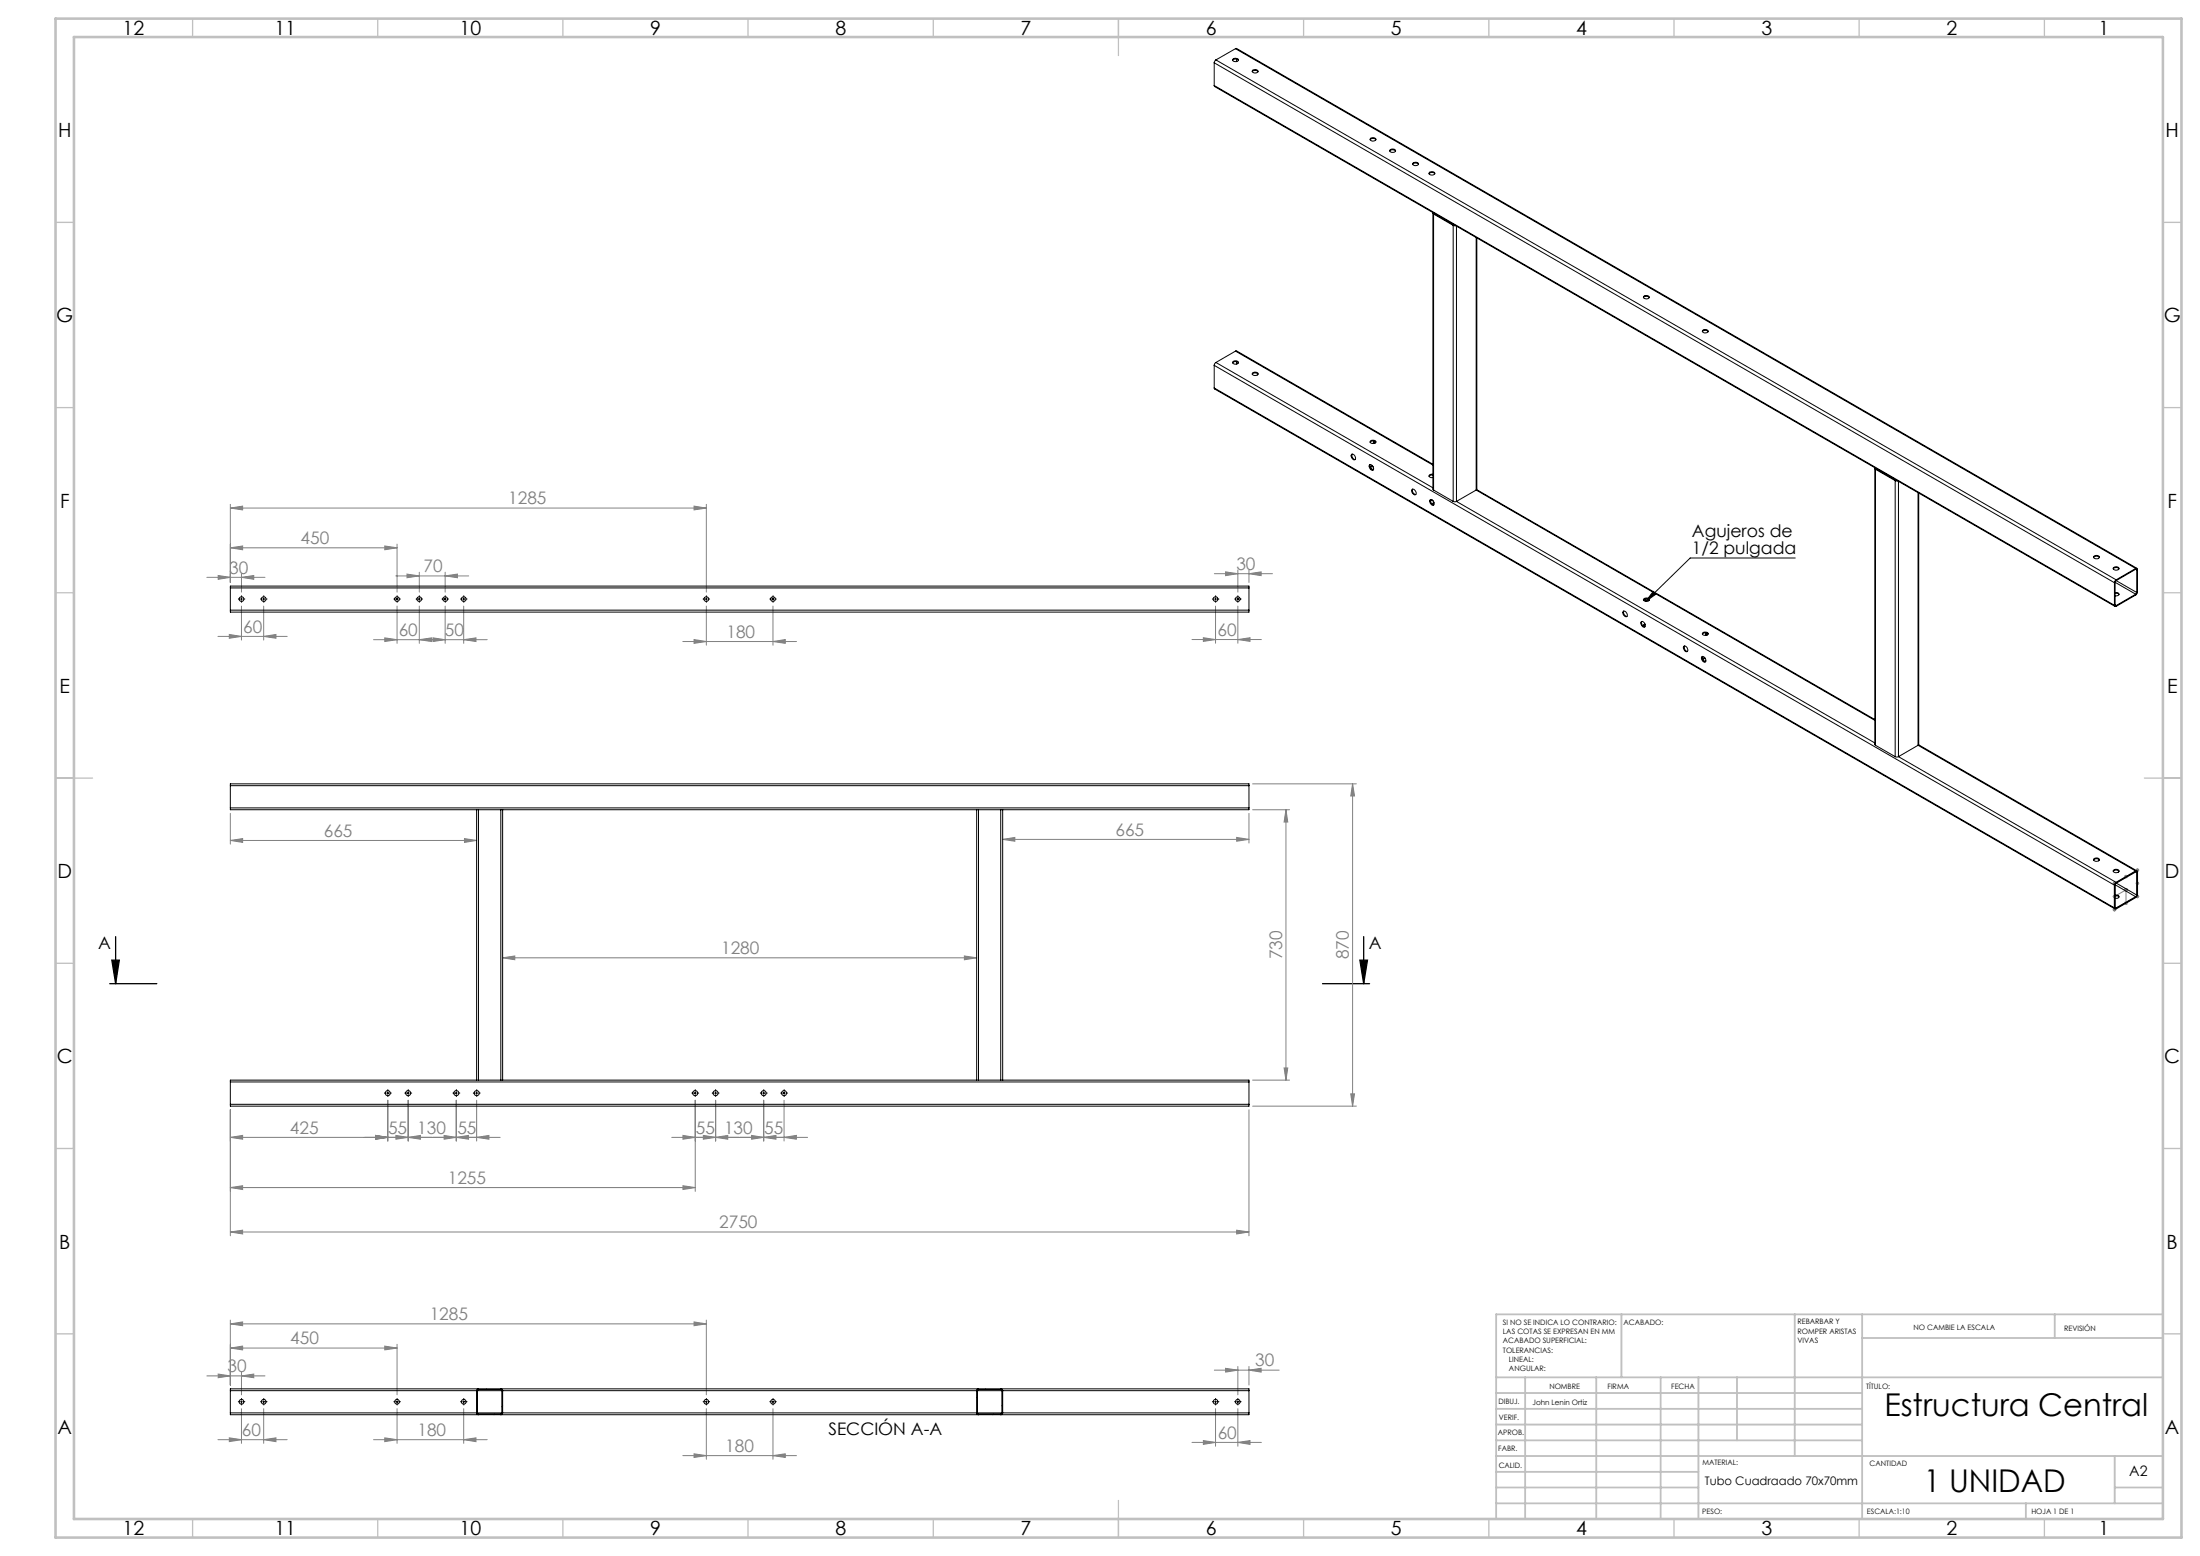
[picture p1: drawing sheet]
<svg xmlns="http://www.w3.org/2000/svg" width="594mm" height="420mm" viewBox="0 0 594 420" stroke-linecap="round" stroke-linejoin="round" font-family="sans-serif">
<path d="M30.2 259.2h2l-1 6.3zM31.2 252.8v12.7M367.2 259.2h2l-1 6.3zM368.2 252.8v12.7M29.6 265.5h12.7M357.1 265.5h12.7" fill="none" stroke="#000" stroke-width=".35"/>
<g fill="none" stroke="#808080" stroke-width=".27">
<path d="M62.2 137.1l3.3-.5v1zM62.2 136.1v21.1M62.2 137.1h128.5M187.4 136.6l3.3 .5-3.3 .5zM190.7 136.1v23.7M55.8 155.8h15.7M58.9 155.3l3.3 .5-3.3 .6zM62.2 147.9l3.3-.5v1zM62.2 147.9h45M65.2 155.8l3.3-.5v1.1zM65.2 154.9v4.9M103.9 147.4l3.3 .5-3.3 .5z"/>
<path d="M106.9 155.5h19.6M107.2 146.9v12.9M109.9 155l3.3 .5-3.3 .4zM113.2 154.5v5.3M120.2 155.5l3.3-.5v.9zM120.2 154.5v5.3M327.9 154.9h15.7M330.9 154.4l3.3 .5-3.3 .5zM334.2 153.9v5.9M337.2 154.9l3.3-.5v1zM337.2 153.9v3.3M58.8 171.8h18.7"/>
<path d="M61.9 171.3l3.3 .5-3.3 .5zM65.2 163.6v9.2M71.2 171.8l3.3-.5v1zM71.2 163.6v9.2M100.9 172.7h30.7M103.9 172.2l3.3 .5-3.3 .5zM107.2 163.6v10.1M113.2 172.7l3.3-.5v1zM113.2 163.6v10.1M116.9 172.2l3.3 .5-3.3 .5zM120.2 163.6v10.1M125.2 172.7l3.3-.5v1z"/>
<path d="M125.2 163.6v10.1M184.4 173.2h30.7M187.4 172.6l3.3 .6-3.3 .5zM190.7 163.6v10.5M208.7 173.2l3.3-.6v1.1zM208.7 163.6v10.5M321.8 172.6h18.8M324.9 172.1l3.3 .5-3.3 .5zM328.2 163.6v10M334.2 172.6l3.3-.5v1zM334.2 163.6v10M62.2 219.6v8.2"/>
<path d="M337.2 219.6v8M338.2 211.6h28M338.2 218.6h10M347.2 218.6l.5 3.3h-1zM347.2 218.6v73M365.2 211.6l.5 3.3h-1zM365.2 211.6v87M62.2 226.9l3.3-.5v1zM62.2 226.9h66.5M125.4 226.4l3.3 .5-3.3 .5zM270.7 226.6h66.5M270.7 226.6l3.3-.6v1.1z"/>
<path d="M333.9 226l3.3 .6-3.3 .5zM570.4 238.4h1M570.5 238.1l.8 .7M570.9 237.9v1M571.3 238.1l-.8 .7M573.5 236.6h1M573.7 236.3l.7 .7M573.7 239.8l.7 .7M574 236.1v1M574 239.7v1M574.4 236.3l-.7 .7M574.4 239.8l-.7 .7"/>
<path d="M576.6 238.4h1M576.6 234.9h1M576.8 238.1l.7 .7M576.8 234.5l.7 .7M577.1 234.3v1.1M577.1 237.9v1M577.5 238.1l-.7 .7M577.5 234.5l-.7 .7M135.7 258.5h128M135.7 258.5l3.3-.5v1.1zM260.4 258l3.3 .5-3.3 .6zM570.4 242h1"/>
<path d="M570.4 245.6h1M570.5 241.6l.8 .7M570.5 245.2l.8 .7M570.9 241.5v1M570.9 245.1v1M571.3 241.6l-.8 .7M571.3 245.2l-.8 .7M573.5 243.8h1M573.5 240.2h1M573.7 243.4l.7 .7M574 243.3v1M574.4 243.4l-.7 .7"/>
<path d="M576.6 242h1M576.8 241.6l.7 .7M577.1 241.5v1M577.5 241.6l-.7 .7M62.2 299.6v34M104.7 297v11M110.2 297v11M123.2 297v11M128.7 297v11M187.7 297v24.6M193.2 297v11M206.2 297v11"/>
<path d="M211.7 297v11M337.2 299.6v34M338.2 298.6h28M338.2 291.6h10M346.7 288.3h1l-.5 3.3zM364.7 295.3h1l-.5 3.3zM62.2 307l3.3-.5v1zM62.2 307h72.8M101.4 306.5l3.3 .5-3.3 .5zM106.9 306.5l3.3 .5-3.3 .5zM110.2 307l3.3-.5v1zM119.9 306.5l3.3 .5-3.3 .5z"/>
<path d="M123.2 307l3.3-.5v1zM128.7 307l3.3-.5v1zM181.4 307h36.7M184.4 306.5l3.3 .5-3.3 .5zM189.9 306.5l3.3 .5-3.3 .5zM193.2 307l3.3-.5v1zM202.9 306.5l3.3 .5-3.3 .5zM206.2 307l3.3-.5v1zM211.7 307l3.3-.5v1zM62.2 320.6l3.3-.5v1zM62.2 332.5l3.3-.4v1zM62.2 320.6h125.5"/>
<path d="M62.2 332.5h275M184.4 320.1l3.3 .5-3.3 .5zM333.9 332.1l3.3 .4-3.3 .6zM62.2 357.3l3.3-.5v1zM62.2 356.3v17.6M62.2 357.3h128.5M187.4 356.8l3.3 .5-3.3 .5zM190.7 356.3v20.2M55.8 371.4h15.7M58.9 370.9l3.3 .5-3.3 .5zM62.2 363.9l3.3-.6v1.1zM62.2 363.9h45"/>
<path d="M65.2 371.4l3.3-.5v1zM65.2 370.4v6.1M103.9 363.3l3.3 .6-3.3 .5zM107.2 362.8v13.7M327.9 369.8h17.5M330.9 369.3l3.3 .5-3.3 .6zM334.2 368.8v7.7M337.2 369.8l3.3-.5v1.1zM337.2 368.8v5.1M58.8 388.6h18.7M61.9 388.1l3.3 .5-3.3 .5zM65.2 380.2v9.4"/>
<path d="M71.2 388.6l3.3-.5v1zM71.2 380.2v9.4M100.9 388.6h30.7M103.9 388.1l3.3 .5-3.3 .5zM107.2 380.2v9.4M125.2 388.6l3.3-.5v1zM125.2 380.2v9.4M184.4 392.9h30.7M187.4 392.4l3.3 .5-3.3 .5zM190.7 380.2v13.7M208.7 392.9l3.3-.5v1zM208.7 380.2v13.7"/>
<path d="M321.8 389.3h18.8M324.9 388.8l3.3 .5-3.3 .6zM328.2 380.2v10.2M334.2 389.3l3.3-.5v1.1zM334.2 380.2v10.2"/>
</g>
<g fill="none" stroke="#000" stroke-width=".27">
<path d="M446.4 159.6l.7 .8-2.7 1.9zM484.7 150.6h-28.3l-12 11.7M64.9 161.7h.5M65.2 161.4v.5M70.9 161.7h.5M71.2 161.4v.5M107 161.7h.5M107.2 161.4v.5M113 161.7h.5M113.2 161.4v.5M119.9 161.7h.5M120.2 161.4v.5"/>
<path d="M125 161.7h.4M125.2 161.4v.5M190.5 161.7h.5M190.7 161.4v.5M208.5 161.7h.5M208.7 161.4v.5M327.9 161.7h.6M328.2 161.4v.5M333.9 161.7h.6M334.2 161.4v.5M104.5 295h.5M104.7 294.8v.5"/>
<path d="M110 295h.5M110.2 294.8v.5M122.9 295h.5M123.2 294.8v.5M128.4 295h.5M128.7 294.8v.5M187.5 295h.5M187.7 294.8v.5M193 295h.5M193.2 294.8v.5M206 295h.4M206.2 294.8v.5"/>
<path d="M211.5 295h.4M211.7 294.8v.5M64.9 378.4h.5M65.2 378.1v.5M70.9 378.4h.5M71.2 378.1v.5M107 378.4h.5M107.2 378.1v.5M125 378.4h.4M125.2 378.1v.5M190.5 378.4h.5M190.7 378.1v.5"/>
<path d="M208.5 378.4h.5M208.7 378.1v.5M327.9 378.4h.6M328.2 378.1v.5M333.9 378.4h.6M334.2 378.1v.5"/>
</g>
<path d="M571.3 238.2l5.4-3.1h.3v6.7l-.2 .4-5.7 3.2-.2-.3v-6.2zM571.3 238.4l5.4-3.1 .2 .1-.1 6.5-5.6 3.2-.1-6.3z" fill="none" stroke="#808080" stroke-width=".35"/>
<g fill="none" stroke="#000" stroke-width=".27" stroke-dasharray="15.2 1.3 1.3 1.3">
<path d="M64.7 161.7h-.4M65.2 161.2v-.4M65.2 162.2v.4M65.7 161.7h.4M70.7 161.7h-.4M71.2 161.2v-.4M71.2 162.2v.4M71.7 161.7h.4M106.7 161.7h-.4M107.2 161.2v-.4M107.2 162.2v.4M107.7 161.7h.4"/>
<path d="M112.7 161.7h-.4M113.2 161.2v-.4M113.2 162.2v.4M113.7 161.7h.4M119.7 161.7h-.4M120.2 161.2v-.4M120.2 162.2v.4M120.7 161.7h.4M124.7 161.7h-.4M125.2 161.2v-.4M125.2 162.2v.4M125.7 161.7h.4"/>
<path d="M190.2 161.7h-.4M190.7 161.2v-.4M190.7 162.2v.4M191.2 161.7h.4M208.2 161.7h-.4M208.7 161.2v-.4M208.7 162.2v.4M209.2 161.7h.4M327.7 161.7h-.4M328.2 161.2v-.4M328.2 162.2v.4M328.7 161.7h.4"/>
<path d="M333.7 161.7h-.4M334.2 161.2v-.4M334.2 162.2v.4M334.7 161.7h.4M104.2 295h-.4M104.7 294.5v-.4M104.7 295.5v.5M105.2 295h.5M109.7 295h-.4M110.2 294.5v-.4M110.2 295.5v.5M110.7 295h.5"/>
<path d="M122.7 295h-.4M123.2 294.5v-.4M123.2 295.5v.5M123.7 295h.5M128.2 295h-.4M128.7 294.5v-.4M128.7 295.5v.5M129.2 295h.5M187.2 295h-.4M187.7 294.5v-.4M187.7 295.5v.5M188.2 295h.5"/>
<path d="M192.7 295h-.4M193.2 294.5v-.4M193.2 295.5v.5M193.7 295h.5M205.7 295h-.4M206.2 294.5v-.4M206.2 295.5v.5M206.7 295h.5M211.2 295h-.4M211.7 294.5v-.4M211.7 295.5v.5M212.2 295h.5"/>
<path d="M64.7 378.4h-.4M65.2 377.9v-.4M65.2 378.9v.3M65.7 378.4h.4M70.7 378.4h-.4M71.2 377.9v-.4M71.2 378.9v.3M71.7 378.4h.4M106.7 378.4h-.4M107.2 377.9v-.4M107.2 378.9v.3M107.7 378.4h.4"/>
<path d="M124.7 378.4h-.4M125.2 377.9v-.4M125.2 378.9v.3M125.7 378.4h.4M190.2 378.4h-.4M190.7 377.9v-.4M190.7 378.9v.3M191.2 378.4h.4M208.2 378.4h-.4M208.7 377.9v-.4M208.7 378.9v.3M209.2 378.4h.4"/>
<path d="M327.7 378.4h-.4M328.2 377.9v-.4M328.2 378.9v.3M328.7 378.4h.4M333.7 378.4h-.4M334.2 377.9v-.4M334.2 378.9v.3M334.7 378.4h.4"/>
</g>
<g fill="none" stroke="#c0c0c0" stroke-width=".35">
<path d="M52 5v5M102 5v5M152 5v5M202 5v5M252 5v5M302 5v10M352 5v5M402 5v5M452 5v5M502 5v5M552 5v5M15 60h5"/>
<path d="M584 60h5M15 110h5M584 110h5M15 160h5M584 160h5M15 210h10M579 210h10M15 260h5M584 260h5M15 310h5M584 310h5M15 360h5"/>
<path d="M584 360h5M52 410v5M102 410v5M152 410v5M202 410v5M252 410v5M302 405v10M352 410v5M402 410v5M452 410v5M502 410v5M552 410v5"/>
</g>
<g fill="none" stroke="#c0c0c0" stroke-width=".5">
<path d="M437.8 354.8v17M484.6 354.8v38.2M502.8 354.8v55.2M554.8 354.8v6.4M584 354.8h-180v55.2M404 371.8h180M404 376h98.8M411.8 371.8v38.2M431 371.8v38.2M448.4 371.8v38.2M458.6 371.8v38.2M469 371.8v17"/>
<path d="M502.8 361.2h81.2M404 388.8h98.8M404 384.5h98.8M404 380.3h98.8M404 397.3h54.6M404 393h180M571 393v12.8M404 405.8h180M404 401.5h54.6M547 405.8v4.2M571 401.5h13"/>
</g>
<path d="M15 5h574v410h-574zM20 10h564v400h-564z" fill="none" stroke="#c0c0c0" stroke-width=".7"/>
<path d="M574 240.2v3.4M574 240.2l-2.9 1.7" fill="none" stroke="#808080" stroke-width=".27" stroke-dasharray="15.2 1.3 1.3 1.3"/>
<path d="M367.2 259.2h2l-1 6.3zM30.2 259.2h2l-1 6.3z" fill="#000"/>
<g fill="#808080">
<path d="M337.2 154.9l3.3-.5v1zM330.9 154.4l3.3 .5-3.3 .5zM334.2 172.6l3.3-.5v1zM324.9 172.1l3.3 .5-3.3 .5zM337.2 369.8l3.3-.5v1.1zM330.9 369.3l3.3 .5-3.3 .6zM334.2 389.3l3.3-.5v1.1zM324.9 388.8l3.3 .5-3.3 .6z"/>
<path d="M62.2 307l3.3-.5v1zM101.4 306.5l3.3 .5-3.3 .5zM101.4 306.5l3.3 .5-3.3 .5zM110.2 307l3.3-.5v1zM106.9 306.5l3.3 .5-3.3 .5zM123.2 307l3.3-.5v1zM119.9 306.5l3.3 .5-3.3 .5zM128.7 307l3.3-.5v1zM62.2 320.6l3.3-.5v1zM184.4 320.1l3.3 .5-3.3 .5zM184.4 306.5l3.3 .5-3.3 .5zM193.2 307l3.3-.5v1zM189.9 306.5l3.3 .5-3.3 .5zM206.2 307l3.3-.5v1zM202.9 306.5l3.3 .5-3.3 .5zM211.7 307l3.3-.5v1zM58.9 155.3l3.3 .5-3.3 .6zM65.2 155.8l3.3-.5v1.1zM61.9 171.3l3.3 .5-3.3 .5zM71.2 171.8l3.3-.5v1zM62.2 147.9l3.3-.5v1zM103.9 147.4l3.3 .5-3.3 .5zM103.9 172.2l3.3 .5-3.3 .5zM113.2 172.7l3.3-.5v1zM116.9 172.2l3.3 .5-3.3 .5zM125.2 172.7l3.3-.5v1zM109.9 155l3.3 .5-3.3 .4zM120.2 155.5l3.3-.5v.9zM62.2 137.1l3.3-.5v1zM187.4 136.6l3.3 .5-3.3 .5zM187.4 172.6l3.3 .6-3.3 .5zM208.7 173.2l3.3-.6v1.1zM58.9 370.9l3.3 .5-3.3 .5zM65.2 371.4l3.3-.5v1zM61.9 388.1l3.3 .5-3.3 .5zM71.2 388.6l3.3-.5v1zM62.2 363.9l3.3-.6v1.1zM103.9 363.3l3.3 .6-3.3 .5zM103.9 388.1l3.3 .5-3.3 .5zM125.2 388.6l3.3-.5v1zM187.4 392.4l3.3 .5-3.3 .5zM208.7 392.9l3.3-.5v1zM62.2 357.3l3.3-.5v1zM187.4 356.8l3.3 .5-3.3 .5z"/>
<path d="M62.2 332.5l3.3-.4v1zM333.9 332.1l3.3 .4-3.3 .6z"/>
<path d="M270.7 226.6l3.3-.6v1.1zM333.9 226l3.3 .6-3.3 .5zM135.7 258.5l3.3-.5v1.1zM260.4 258l3.3 .5-3.3 .6z"/>
<path d="M125.4 226.4l3.3 .5-3.3 .5zM62.2 226.9l3.3-.5v1z"/>
<path d="M364.7 295.3h1l-.5 3.3zM365.2 211.6l.5 3.3h-1z"/>
<path d="M346.7 288.3h1l-.5 3.3zM347.2 218.6l.5 3.3h-1z"/>
</g>
<path d="M446.4 159.6l.7 .8-2.7 1.9z" fill="#000"/>
<g fill="none" stroke="#000" stroke-width=".27">
<path d="M327.8 17l243.1 140.3M327.8 17v6.1M328.3 16.2l-.5 .8M328.3 16.2l243.1 140.3M332.8 16.3l.2-.2a1.05 1.05 0 0 1 1.4 .2M332.9 16a.87 .87 0 0 1 1.5 .3 .87 .87 0 0 1-1.6-.2zM333.6 13.1h.3l243.1 140.3M333.6 13.1l-5.3 3.1M333.6 13.1l243.1 140.3M333.9 16v.6M338.1 19.3l.2-.2a1.05 1.05 0 0 1 1.4 .2M338.2 19l.1-.1a.73 .73 0 0 1 .9-.2 .73 .73 0 0 1 .4 .8l-.3 .1a.75 .75 0 0 1-1.2-.5z"/>
<path d="M327.8 23.1l.1 .2 243.1 140.4M327.8 23.1l243.1 140.3M369.9 37.7h.1a1.03 1.03 0 0 1 1.5 0M370 37.4l.1-.1a.73 .73 0 0 1 .9-.2 .73 .73 0 0 1 .4 .8h-.1a.71 .71 0 0 1-.9 .2 .71 .71 0 0 1-.4-.7zM375.2 40.8a.97 .97 0 0 1 1.6 0M375.3 40.4l.3-.1a.65 .65 0 0 1 .8-.1 .65 .65 0 0 1 .3 .7 .75 .75 0 0 1-.9 .3 .75 .75 0 0 1-.5-.8zM381.4 44.4l.1-.1a1.03 1.03 0 0 1 1.5 .1M381.5 44l.1-.1a.84 .84 0 0 1 1.4 .5l-.2 .2a.7 .7 0 0 1-.9 .2 .7 .7 0 0 1-.4-.8zM385.8 46.9l.2-.2a1.05 1.05 0 0 1 1.4 .2M385.9 46.7v-.1a.75 .75 0 0 1 .9-.3 .75 .75 0 0 1 .5 .7l-.3 .2a.73 .73 0 0 1-1.1-.5zM386.9 57.5v74.6l.2 .2M386.9 57.4l.2 .4"/>
<path d="M387.1 57.8l5.3 3M387.1 57.8v74.5M387.1 57.5l.1 .2M387.2 57.7l5.3 3M387.2 57.6v.1M392.4 60.8l.6 .1M392.4 60.8v74.5M392.5 60.7l.3 .1M392.5 60.6v.1M393.2 61v74.3M398.6 64.1v68.2M398.7 64.2v67.8l-.1 .3"/>
<path d="M443.8 80l.3-.1a.66 .66 0 0 1 .8-.1 .66 .66 0 0 1 .3 .7 .85 .85 0 0 1-1.4-.4zM327.8 98.6v6.1M327.8 98.6l243.1 140.3M328.3 97.8l-.5 .8M328.3 97.8l58.6 33.9M332.8 97.9a1.03 1.03 0 0 1 1.6 0M332.9 97.6l.1-.1a.84 .84 0 0 1 1.4 .5l-.2 .2a.7 .7 0 0 1-.9 .2 .7 .7 0 0 1-.4-.8zM333.6 94.8l.3-.1 53 30.6M333.6 94.8l-5.3 3M333.6 94.8l53.3 30.7M333.9 97.6v.7M443.8 80.3a.93 .93 0 0 1 1.5 0"/>
<path d="M459.7 89.5a1.03 1.03 0 0 1 1.5 0M459.7 89.2l.2-.1a.71 .71 0 0 1 .8-.2 .71 .71 0 0 1 .4 .8h-.1a.71 .71 0 0 1-.8 .2 .71 .71 0 0 1-.5-.7zM327.8 104.7l.1 .3 243.1 140.3M327.8 104.7l243.1 140.4M338.1 101a1.03 1.03 0 0 1 1.6 0M338.2 100.7l.3-.2a.75 .75 0 0 1 1.2 .6l-.3 .1a.71 .71 0 0 1-.8 .2 .71 .71 0 0 1-.4-.7zM369.9 119.4l.1-.1a1.01 1.01 0 0 1 1.5 .1M370 119l.5-.2a.59 .59 0 0 1 .7 0 .59 .59 0 0 1 .2 .7l-.5 .2a.6 .6 0 0 1-.6 0 .6 .6 0 0 1-.3-.7zM371.1 119.1l-.1 .6M371.2 119.1l-.4 .2v.4M364.9 122.6a.9 .9 0 0 1 .9 .5 .9 .9 0 0 1-.1 1 1.06 1.06 0 0 1-.8-1.5zM365.1 122.6a1.08 1.08 0 0 0 .8 1.4"/>
<path d="M369.8 125.4a.9 .9 0 0 1 .9 .5 .9 .9 0 0 1-.1 1l-.4-.1a1.13 1.13 0 0 1-.4-1.4zM370 125.4a1.08 1.08 0 0 0 .8 1.4M370.2 126.6l.7 .1M370.6 125.7l-.7 .4M370.7 126l-.7 .2M381.2 132.2a.85 .85 0 0 1 1 .3 .85 .85 0 0 1-.1 1.1l-.3-.1a1.14 1.14 0 0 1-.6-1.3zM381.4 132v.1a1.1 1.1 0 0 0 .9 1.4M386.2 134.9a.9 .9 0 0 1 .8 .5 .9 .9 0 0 1-.1 1 1.06 1.06 0 0 1-.7-1.5zM386.3 134.8l-.1 .2a1.11 1.11 0 0 0 .9 1.3M386.7 135h-.5M386.9 128h-.1a.52 .52 0 0 0-.8 .1 .52 .52 0 0 0 .1 .7l.8 .1M386.9 128.2l-.9 .1-.2 .3"/>
<path d="M386.9 135.2h-.7M387.1 132.3l5.3 3M387.2 135.7l-.8 .1M392.4 135.3h.8M393.2 135.3l113 65.2M398.6 132.3l-5.4 3M398.6 132.3l107.6 62.1M398.7 132.2l107.5 62M506.2 126.4v74.6l.2 .2M506.2 126.3l.2 .4M506.4 126.7l5.3 3M506.4 126.7v74.5"/>
<path d="M506.4 126.4l.2 .1M511.7 129.7l.6 .1M511.7 129.7v74.5M511.9 129.5l.2 .2M512.6 129.9v74.3M517.9 133v68.2M518.1 133.1v67.9l-.2 .2M62.2 158.7v-.5h275v.5M62.2 158.7v6M62.2 158.7h275M337.2 158.7v6M565.3 150.5l.2-.2a.99 .99 0 0 1 1.3 .2"/>
<path d="M565.4 150.2a.85 .85 0 0 1 1.4 .3 .87 .87 0 0 1-1.5-.2zM570.6 153.5l.2-.2a1.05 1.05 0 0 1 1.3 .2M570.7 153.2l.1-.1a.7 .7 0 0 1 .8-.2 .7 .7 0 0 1 .4 .8l-.3 .1a.65 .65 0 0 1-.7 .1 .65 .65 0 0 1-.3-.7zM570.9 157.3v6.1M571.1 160a.55 .55 0 0 1 .8-.1 .55 .55 0 0 1 0 .8l-.8 .1M571.1 157.2v6.1M571.1 157.2l5.6 3.2M571.4 156.5l-.5 .8M571.4 156.7l-.3 .5M571.4 156.7l5.5 3.2M576.7 153.4h.3l.1 .3-.1 6.4-.3 .5-5.3 3.1-.4-.1-.1-.2M576.7 153.7l.2 .1"/>
<path d="M576.7 153.4l-5.3 3.1M576.7 153.7l-5.3 3M576.9 159.9l-.2 .5M576.9 153.8v6.1M62.2 164.7v.5h275v-.5M62.2 164.7h275M438.3 165a.92 .92 0 0 1 .9 .5 .92 .92 0 0 1-.1 1h-.1a1.06 1.06 0 0 1-.7-1.5zM438.4 164.9v.1a1.1 1.1 0 0 0 .9 1.4M443.2 167.8a.9 .9 0 0 1 .9 .5 .9 .9 0 0 1-.2 1 1.06 1.06 0 0 1-.7-1.5zM443.3 167.7l-.1 .2a1.11 1.11 0 0 0 .9 1.3M443.8 161.7a.82 .82 0 0 1 .9-.3 .82 .82 0 0 1 .6 .6 .86 .86 0 0 1-.9 .3 .86 .86 0 0 1-.6-.6zM443.8 162l.2-.2a.99 .99 0 0 1 1.3 .2"/>
<path d="M444.1 168.4a.37 .37 0 0 0-.4 .4 .37 .37 0 0 0 .3 .4M444.2 161.7l.1 .6M444.2 168.6l-.4 .3M444.4 161.6l.1 .7M445 161.7l.2 .3M454.7 174.4a.9 .9 0 0 1 .9 .5 .9 .9 0 0 1-.2 1 1.06 1.06 0 0 1-.7-1.5zM454.8 174.4a1.06 1.06 0 0 0 .8 1.4M459.5 177.3a.83 .83 0 0 1 .9 .4 .83 .83 0 0 1-.1 1l-.4-.1a1.21 1.21 0 0 1-.4-1.3zM459.7 177.2a1.08 1.08 0 0 0 .8 1.4M459.7 171.2v-.2a1.09 1.09 0 0 1 1.5 .2M459.7 170.8l.5-.2a.55 .55 0 0 1 .7 .1 .55 .55 0 0 1 .1 .7l-.3 .1a.59 .59 0 0 1-.7 0 .59 .59 0 0 1-.3-.7zM459.9 178.3l.7 .2"/>
<path d="M460.3 177.5l-.7 .4M460.4 177.7l-.7 .3M460.8 170.9l-.1 .6M460.9 170.9l-.3 .2v.4M571.1 163.3l.3 .2M571.1 160.1l.8 .1 .2 .3M576.7 160.4l-5.3 3.1M62.2 218.1v.5h66.5M62.2 212.1v-.5h275v.5M62.2 218.1h275M62.2 212.1v6M62.2 212.1h275"/>
<path d="M128.7 218.6h.5M128.7 218.6v73M129.2 218.6v73M129.2 218.6h6M135.2 218.6h.5M135.2 218.6v73M135.7 218.6v73M135.7 218.6h128M263.7 218.6h.5M263.7 218.6v73M264.2 218.6h6M264.2 218.6v73"/>
<path d="M270.2 218.6h.5M270.2 218.6v73M270.7 218.6v73M337.2 218.1v.5h-66.5M337.2 212.1v6M506.4 201.2l5.3 3M511.7 204.2h.9M512.6 204.2l58.8 34M517.9 201.2l-5.3 3M517.9 201.2l58.8 33.9M518 201l59 34.1M565.3 232.1a1.03 1.03 0 0 1 1.5 0"/>
<path d="M565.4 231.8l.1-.1a.71 .71 0 0 1 .8-.1 .71 .71 0 0 1 .4 .7l-.1 .1a.71 .71 0 0 1-.8 .1 .71 .71 0 0 1-.4-.7zM570.6 235a.86 .86 0 0 1 .8-.4 .86 .86 0 0 1 .7 .6l-.2 .2a.84 .84 0 0 1-1.3-.4zM570.6 235.2a1.03 1.03 0 0 1 1.5 0M570.9 238.9v6.2M571.1 238.8v6.2M571.1 238.8l5.6 3.3M571.4 238.2l-.5 .7M571.4 238.4l-.3 .4M571.4 238.4l5.5 3.2M576.7 235.1h.3l.1 .3-.1 6.4-.2 .4-5.4 3.1h-.4l-.1-.2M576.7 235.3l.2 .2M576.7 235.1l-5.3 3.1"/>
<path d="M576.7 235.3l-5.3 3.1M576.9 235.5v6.1M571.1 245l.3 .1M571.1 241.6a.59 .59 0 0 1 .7 0 .59 .59 0 0 1 .2 .7l-.9 .2M571.1 241.8h.6l.4 .3M576.7 242.1l-5.3 3M576.9 241.6l-.2 .5M62.2 298.1v.5h275v-.5M62.2 292v6.1M62.2 298.1h275M62.2 292h275M128.7 291.6h.5"/>
<path d="M128.7 291.6h-66.5v.4M129.2 291.6h6M135.2 291.6h.5M135.7 291.6h128M263.7 291.6h.5M264.2 291.6h6M270.2 291.6h.5M270.7 291.6h66.5v.4M337.2 292v6.1M62.2 375.4v-.5h275v.5M62.2 375.4v6M62.2 375.4h66.5"/>
<path d="M128.7 375.4v6M128.9 377.3l-.2 .2M128.9 375.4l.3-.3h6l.3 .3M128.9 375.4v6M128.9 375.4h6.6M129.2 374.9l-.4 .1-.1 .4M131.4 374.9l-.2 .2M135.2 374.9l.4 .1 .1 .4M135.5 375.4v6M135.6 375.1l-.1 .1M135.7 379.5l-.2 .2M135.7 375.4v6"/>
<path d="M135.7 375.4h128M263.7 375.4v6M263.9 377l-.2 .2M263.9 375.4l.3-.3h6l.3 .3M263.9 375.4v6M263.9 375.4h6.6M264.2 374.9h-.3l-.2 .5M266.1 374.9l-.2 .2M270.2 374.9h.3l.2 .5M270.5 374.9l-.2 .2M270.5 375.4v6M270.7 379.2l-.2 .2"/>
<path d="M270.7 375.4v6M270.7 375.4h66.5M337.2 375.4v6M62.2 381.4v.5h275v-.5M62.2 381.4h66.5M128.7 381.4l.1 .3 .4 .2M128.9 381.4l.3 .3h6l.3-.3M128.9 381.4h6.6M129.1 381.7l-.2 .1M133.5 381.7l-.2 .2M135.7 381.4l-.1 .3-.4 .2M135.7 381.4h128"/>
<path d="M263.7 381.4l.2 .4 .3 .1M263.9 381.4l.3 .3h6l.3-.3M263.9 381.4h6.6M263.9 381.5l-.1 .2M268.3 381.7l-.3 .2M270.7 381.4l-.2 .4-.3 .1M270.7 381.4h66.5"/>
<circle cx="65.2" cy="161.7" r=".64"/>
<circle cx="71.2" cy="161.7" r=".64"/>
<circle cx="107.2" cy="161.7" r=".63"/>
<circle cx="113.2" cy="161.7" r=".63"/>
<circle cx="120.2" cy="161.7" r=".64"/>
<circle cx="125.2" cy="161.7" r=".63"/>
<circle cx="190.7" cy="161.7" r=".63"/>
<circle cx="208.7" cy="161.7" r=".63"/>
<circle cx="328.2" cy="161.7" r=".63"/>
<circle cx="334.2" cy="161.7" r=".64"/>
<circle cx="104.7" cy="295.1" r=".68"/>
<circle cx="110.2" cy="295.1" r=".68"/>
<circle cx="123.2" cy="295.1" r=".68"/>
<circle cx="128.7" cy="295.1" r=".68"/>
<circle cx="187.7" cy="295.1" r=".68"/>
<circle cx="193.2" cy="295.1" r=".68"/>
<circle cx="206.2" cy="295.1" r=".68"/>
<circle cx="211.7" cy="295.1" r=".68"/>
<circle cx="65.2" cy="378.4" r=".64"/>
<circle cx="71.2" cy="378.4" r=".64"/>
<circle cx="107.2" cy="378.4" r=".64"/>
<circle cx="125.2" cy="378.4" r=".64"/>
<circle cx="190.7" cy="378.4" r=".64"/>
<circle cx="208.7" cy="378.4" r=".64"/>
<circle cx="328.2" cy="378.4" r=".64"/>
<circle cx="334.2" cy="378.4" r=".65"/>
</g>
<g font-size="8.5">
<text x="508.8" y="382.3">Estructura Central</text>
<text x="519.4" y="402.7">1 UNIDAD</text>
</g>
<g font-size="5.3">
<text x="33.1" y="9.4">12</text>
<text x="74.1" y="9.4">11</text>
<text x="124.1" y="9.4">10</text>
<text x="175.6" y="9.4">9</text>
<text x="225.6" y="9.4">8</text>
<text x="275.6" y="9.4">7</text>
<text x="325.6" y="9.4">6</text>
<text x="375.6" y="9.4">5</text>
<text x="425.6" y="9.4">4</text>
<text x="475.6" y="9.4">3</text>
<text x="525.6" y="9.4">2</text>
<text x="566.6" y="9.4">1</text>
<text x="15.7" y="37">H</text>
<text x="584.7" y="37">H</text>
<text x="15.2" y="87">G</text>
<text x="584.2" y="87">G</text>
<text x="16.2" y="137">F</text>
<text x="585.2" y="137">F</text>
<text x="16.1" y="187">E</text>
<text x="585.1" y="187">E</text>
<text x="15.5" y="237">D</text>
<text x="584.5" y="237">D</text>
<text x="15.4" y="287">C</text>
<text x="584.4" y="287">C</text>
<text x="16" y="337.1">B</text>
<text x="585" y="337.1">B</text>
<text x="15.5" y="387">A</text>
<text x="584.5" y="387">A</text>
<text x="33.1" y="414.4">12</text>
<text x="74.1" y="414.4">11</text>
<text x="124.1" y="414.4">10</text>
<text x="175.6" y="414.4">9</text>
<text x="225.6" y="414.4">8</text>
<text x="275.6" y="414.4">7</text>
<text x="325.6" y="414.4">6</text>
<text x="375.6" y="414.4">5</text>
<text x="425.6" y="414.4">4</text>
<text x="475.6" y="414.4">3</text>
<text x="525.6" y="414.4">2</text>
<text x="566.6" y="414.4">1</text>
</g>
<g font-size="4.7" fill="#808080">
<text x="137.2" y="136.1">1285</text>
<text x="81.2" y="146.8">450</text>
<text x="61.9" y="154.8">30</text>
<text x="114.3" y="154.4">70</text>
<text x="333.8" y="153.8">30</text>
<text x="65.7" y="170.7">60</text>
<text x="107.7" y="171.6">60</text>
<text x="120.1" y="171.6">50</text>
<text x="196.1" y="172.1">180</text>
<text x="328.8" y="171.6">60</text>
<text x="87.4" y="225.8">665</text>
<text x="301.2" y="225.5">665</text>
<text x="194.7" y="257.5">1280</text>
<text x="346.2" y="258.9" transform="rotate(-90 346.2 258.9)">730</text>
<text x="364.2" y="258.9" transform="rotate(-90 364.2 258.9)">870</text>
<text x="78.3" y="306">425</text>
<text x="104.8" y="306">55</text>
<text x="112.7" y="306">130</text>
<text x="123.5" y="306">55</text>
<text x="187.9" y="306">55</text>
<text x="195.5" y="306">130</text>
<text x="206.3" y="306">55</text>
<text x="120.9" y="319.5">1255</text>
<text x="194.2" y="331.5">2750</text>
<text x="116" y="356.3">1285</text>
<text x="78.4" y="362.8">450</text>
<text x="61.5" y="370.3">30</text>
<text x="338.9" y="368.8">30</text>
<text x="65.3" y="387.6">60</text>
<text x="112.7" y="387.6">180</text>
<text x="328.8" y="388.3">60</text>
<text x="195.8" y="391.9">180</text>
</g>
<g font-size="4.7">
<text x="456.8" y="144.9">Agujeros de</text>
<text x="456.8" y="149.4">1/2 pulgada</text>
<text x="26.5" y="256.3">A</text>
<text x="369.6" y="256.3">A</text>
<text x="223.7" y="387.3">SECCIÓN A-A</text>
</g>
<text font-size="3.9" x="574.9" y="398.5">A2</text>
<text font-size="3.2" x="460.3" y="400.9">Tubo Cuadraado 70x70mm</text>
<g font-size="2">
<text x="405.8" y="357.6">SI NO SE INDICA LO CONTRARIO:</text>
<text x="438.4" y="357.6">ACABADO:</text>
<text x="485.3" y="357.5">REBARBAR Y</text>
<text x="485.3" y="360">ROMPER ARISTAS</text>
<text x="516.6" y="359">NO CAMBIE LA ESCALA</text>
<text x="557.3" y="359.2">REVISIÓN</text>
<text x="405.8" y="360.1">LAS COTAS SE EXPRESAN EN MM</text>
<text x="405.8" y="362.6">ACABADO SUPERFICIAL:</text>
<text x="405.8" y="365.1">TOLERANCIAS:</text>
<text x="485.3" y="362.5">VIVAS</text>
<text x="407.4" y="367.6">LINEAL:</text>
<text x="407.4" y="370.1">ANGULAR:</text>
<text x="418.3" y="375">NOMBRE</text>
<text x="434" y="374.9">FIRMA</text>
<text x="451.2" y="374.9">FECHA</text>
<text x="503.9" y="374.9">TÍTULO:</text>
<text x="404.6" y="379.1">DIBUJ.</text>
<text x="404.7" y="383.3">VERIF.</text>
<text x="413.8" y="379.1">John Lenin Ortiz</text>
<text x="404.4" y="387.4">APROB.</text>
<text x="404.5" y="391.8">FABR.</text>
<text x="459.6" y="395.5">MATERIAL:</text>
<text x="504.8" y="395.6">CANTIDAD</text>
<text x="404.7" y="396.1">CALID.</text>
<text x="459.6" y="408.5">PESO:</text>
<text x="504.1" y="408.6">ESCALA:1:10</text>
<text x="548.5" y="408.6">HOJA 1 DE 1</text>
</g>
</svg>
